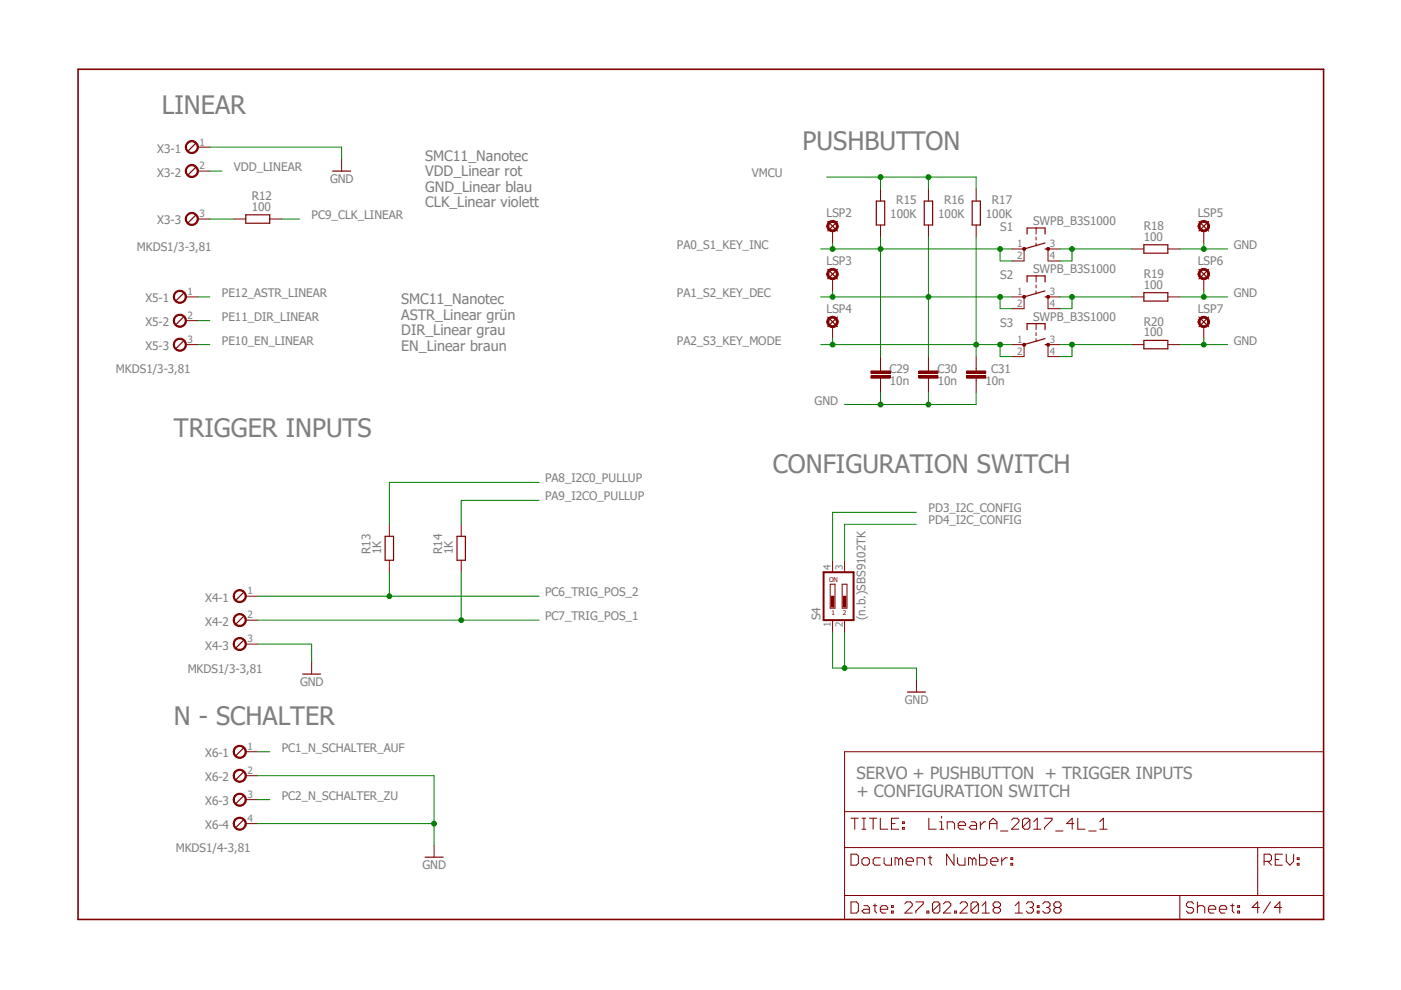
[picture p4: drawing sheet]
<svg xmlns="http://www.w3.org/2000/svg" width="297mm" height="210mm" viewBox="0 0 297 210" stroke-linecap="round" stroke-linejoin="round" font-family="sans-serif">
<path d="M16.5 14.7h264.1v180.2h-264.1z" fill="none" stroke="#7f0000" stroke-width=".34"/>
<g fill="none" stroke="#7f0000" stroke-width=".21">
<path d="M179.1 159.4h101.5v35.5h-101.5zM179.1 179.7h101.5M179.1 172.1h101.5M180.4 173.5h1.6M181.2 173.5v2.3M182.7 173.5h.9M182.7 175.8h.9M183.2 173.5v2.3M184.3 173.5h1.6M185.1 173.5v2.3M186.6 173.5v2.3h1.6M189 174.6h.8"/>
<path d="M190.5 173.5h-1.5v2.3h1.5M191.3 175.4h.4v.4h-.4zM191.3 174.2h.4v.4h-.4zM196.9 173.5v2.3h1.6M199.3 175.8h.8M199.3 174.2h.3v1.6M199.6 173.1v.4M200.8 175.8v-1.6h1.2l.4 .4v1.2M203.2 175h1.5v-.4l-.4-.4h-.8l-.3 .4v.8l.3 .4h.8M205.9 174.2h.8l.3 .4v1.2h-1.1l-.4-.4 .4-.4h1.1M207.9 174.2v1.6M209 174.2h-.4l-.7 .8"/>
<path d="M209.8 174.6h1.6M209.8 175.8v-1.6l.8-.7 .8 .7v1.6M212.1 176.2h1.6M214.5 173.9l.3-.4h.8l.4 .4v.3l-1.5 1.6h1.5M218.4 173.9l-.4-.4h-.8l-.4 .4v1.5M218.4 173.9v1.5l-.4 .4h-.8l-.4-.4M218.4 173.9l-1.6 1.5M219.2 174.2l.7-.7v2.3M219.2 175.8h1.5M221.5 173.5h1.6v.4l-1.6 1.5v.4M223.8 176.2h1.6M227.7 174.6h-1.6l1.2-1.1v2.3"/>
<path d="M228.5 173.5v2.3h1.5M230.8 176.2h1.6M233.2 175.8h1.5M233.2 174.2l.7-.7v2.3M266.7 179.7v10.2M179.1 189.9h101.5M180.4 181.1h1.2l.4 .4v1.5l-.4 .4h-1.2zM180.4 191.2h1.2l.4 .4v1.6l-.4 .4h-1.2zM182.7 182.2l.5-.3h.7l.4 .3v.8l-.4 .4h-.7l-.5-.4zM183.2 192h.7l.4 .4v1.2h-1.1l-.5-.4 .5-.4h1.1M185.1 192h.8M185.5 191.6v1.6l.4 .4"/>
<path d="M186.6 192.8h1.6v-.4l-.4-.4h-.7l-.5 .4v.8l.5 .4h.7M186.6 181.9h-1.1l-.4 .3v.8l.4 .4h1.1M187.4 181.9v1.1l.4 .4h1.2v-1.5M189 193.2h.4v.4h-.4zM189 192h.4v.4h-.4zM190.5 182.2l-.3-.3h-.4v1.5M190.5 182.2l.5-.3 .3 .3v1.2M190.5 182.2v1.2M191.9 191.6l.3-.4h.8l.4 .4v.4l-1.5 1.6h1.5M192.1 182.6h1.6v-.4l-.4-.3h-.8l-.4 .3v.8l.4 .4h.8M194.2 191.2h1.5v.4l-1.5 1.6v.4M194.4 183.4v-1.5h1.2l.4 .3v1.2"/>
<path d="M196.5 193.2h.4v.4h-.4zM196.8 181.9h.8M197.2 181.5v1.5l.4 .4M199.3 191.6v1.6l-.4 .4h-.8l-.4-.4M199.3 191.6l-.4-.4h-.8l-.4 .4v1.6M199.3 191.6l-1.6 1.6M200 191.6l.4-.4h.8l.4 .4v.4l-1.6 1.6h1.6M202.3 181.1v2.3l-1.6-2.3v2.3M202.4 193.2h.4v.4h-.4zM203 181.9v1.1l.4 .4h1.2v-1.5M203.5 191.6l.4-.4h.8l.4 .4v.4l-1.6 1.6h1.6M206.2 182.2l-.5-.3h-.3v1.5"/>
<path d="M206.2 182.2v1.2M206.2 182.2l.3-.3 .4 .3v1.2M207.4 191.6v1.6l-.4 .4h-.7l-.4-.4M207.4 191.6l-.4-.4h-.7l-.4 .4v1.6M207.4 191.6l-1.5 1.6M207.7 181.1v2.3h1.2l.4-.4v-.8l-.4-.3h-1.2M208.2 193.6h1.6M208.2 192l.8-.8v2.4M210.1 182.6h1.5v-.4l-.4-.3h-.8l-.3 .3v.8l.3 .4h.8M210.9 192.4l-.3 .4v.4l.3 .4h.8l.4-.4v-.4l-.4-.4M210.9 192.4l-.3-.4v-.4l.3-.4h.8l.4 .4v.4l-.4 .4M210.9 192.4h.8"/>
<path d="M212.4 181.9v1.5M213.6 181.9h-.5l-.7 .7M214.3 183h.4v.4h-.4zM214.3 181.9h.4v.3h-.4zM215.2 193.6h1.6M215.2 192l.8-.8v2.4M217.6 191.6l.4-.4h.7l.4 .4v.4l-.4 .4M218.4 192.4h.3M218.7 192.4l.4 .4v.4l-.4 .4h-.7l-.4-.4M219.9 193.2h.4v.4h-.4zM219.9 192h.4v.4h-.4zM221.1 191.6l.4-.4h.7l.4 .4v.4l-.4 .4"/>
<path d="M221.9 192.4h.3M222.2 192.4l.4 .4v.4l-.4 .4h-.7l-.4-.4M223.8 192.4l-.4 .4v.4l.4 .4h.8l.4-.4v-.4l-.4-.4M223.8 192.4l-.4-.4v-.4l.4-.4h.8l.4 .4v.4l-.4 .4M223.8 192.4h.8M250.1 189.9v5M253.1 191.6l-.4-.4h-.8l-.4 .4v.4l.4 .4h.8l.4 .4v.4l-.4 .4h-.8l-.4-.4M253.9 192.4l.4-.4h.7l.4 .4v1.2M253.9 191.2v2.4M256.2 192.8h1.6v-.4l-.4-.4h-.8l-.4 .4v.8l.4 .4h.8M258.5 192.8h1.6v-.4l-.4-.4h-.8l-.4 .4v.8l.4 .4h.8M260.9 192h.8"/>
<path d="M261.3 191.6v1.6l.4 .4M262.4 193.2h.4v.4h-.4zM262.4 192h.4v.4h-.4zM267 192.4h-1.5l1.2-1.2v2.4M268 182.6h1.2l.4-.4v-.7l-.4-.4h-1.2v2.3M268.8 182.6l.8 .8M269.4 191.2l-1.6 2.4M270.4 182.2h.7M271.7 192.4h-1.5l1.2-1.2v2.4M271.9 181.1h-1.5v2.3h1.5M272.7 181.1v1.5l.8 .8 .8-.8v-1.5M275 183h.4v.4h-.4z"/>
<path d="M275 181.9h.4v.3h-.4z"/>
</g>
<path d="M41.4 30.4l-1.5 1.6" fill="none" stroke="#7f0000" stroke-width=".25"/>
<path d="M39.6 30.3a1.39 1.39 0 0 1 2.2 .2 1.39 1.39 0 0 1-.7 2.1 1.39 1.39 0 0 1-1.8-1.4h.2a1.15 1.15 0 0 1 1.7-1 1.15 1.15 0 0 1 .2 1.9 1.15 1.15 0 0 1-1.8-.5l-.1-.4h-.2z" fill-rule="evenodd" fill="#7f0000"/>
<path d="M39.6 30.3a1.39 1.39 0 0 1 2.2 .2 1.39 1.39 0 0 1-.7 2.1 1.39 1.39 0 0 1-1.8-1.4h.2a1.15 1.15 0 0 1 1.7-1 1.15 1.15 0 0 1 .2 1.9 1.15 1.15 0 0 1-1.8-.5l-.1-.4h-.2zM41.9 31.2h2.6" fill="none" stroke="#7f0000" stroke-width=".21"/>
<path d="M41.4 35.5l-1.5 1.5" fill="none" stroke="#7f0000" stroke-width=".25"/>
<path d="M39.6 35.4a1.39 1.39 0 0 1 2.2 .2 1.39 1.39 0 0 1-.7 2 1.39 1.39 0 0 1-1.8-1.3h.2a1.15 1.15 0 0 1 1.7-1 1.15 1.15 0 0 1 .2 1.9 1.15 1.15 0 0 1-1.8-.5l-.1-.4h-.2z" fill-rule="evenodd" fill="#7f0000"/>
<path d="M39.6 35.4a1.39 1.39 0 0 1 2.2 .2 1.39 1.39 0 0 1-.7 2 1.39 1.39 0 0 1-1.8-1.3h.2a1.15 1.15 0 0 1 1.7-1 1.15 1.15 0 0 1 .2 1.9 1.15 1.15 0 0 1-1.8-.5l-.1-.4h-.2zM41.9 36.3h2.6" fill="none" stroke="#7f0000" stroke-width=".21"/>
<path d="M41.4 45.7l-1.5 1.5" fill="none" stroke="#7f0000" stroke-width=".25"/>
<path d="M39.6 45.6a1.39 1.39 0 0 1 2.2 .1 1.39 1.39 0 0 1-.7 2.1 1.39 1.39 0 0 1-1.8-1.4h.2a1.14 1.14 0 0 1 1.5-1.1 1.14 1.14 0 0 1 .6 1.8 1.14 1.14 0 0 1-1.8 .1l-.3-.8h-.2z" fill-rule="evenodd" fill="#7f0000"/>
<path d="M39.6 45.6a1.39 1.39 0 0 1 2.2 .1 1.39 1.39 0 0 1-.7 2.1 1.39 1.39 0 0 1-1.8-1.4h.2a1.14 1.14 0 0 1 1.5-1.1 1.14 1.14 0 0 1 .6 1.8 1.14 1.14 0 0 1-1.8 .1l-.3-.8h-.2zM41.9 46.4h2.6M49.6 46.4h2.5M57.2 46.4h2.5" fill="none" stroke="#7f0000" stroke-width=".21"/>
<path d="M52.1 45.6h5.1v1.7h-5.1zM51.6 125.6l-1.5 1.6" fill="none" stroke="#7f0000" stroke-width=".25"/>
<path d="M49.7 125.5a1.4 1.4 0 0 1 2.3 .1 1.4 1.4 0 0 1-.7 2.1 1.4 1.4 0 0 1-1.9-1.3h.3a1.15 1.15 0 0 1 1.7-1 1.15 1.15 0 0 1 .2 2 1.15 1.15 0 0 1-1.9-.6v-.4h-.3z" fill-rule="evenodd" fill="#7f0000"/>
<path d="M49.7 125.5a1.4 1.4 0 0 1 2.3 .1 1.4 1.4 0 0 1-.7 2.1 1.4 1.4 0 0 1-1.9-1.3h.3a1.15 1.15 0 0 1 1.7-1 1.15 1.15 0 0 1 .2 2 1.15 1.15 0 0 1-1.9-.6v-.4h-.3zM52.1 126.4h2.5" fill="none" stroke="#7f0000" stroke-width=".21"/>
<path d="M51.6 130.7l-1.5 1.5" fill="none" stroke="#7f0000" stroke-width=".25"/>
<path d="M49.7 130.6a1.4 1.4 0 0 1 2.3 .1 1.4 1.4 0 0 1-.7 2.1 1.4 1.4 0 0 1-1.9-1.3h.3a1.15 1.15 0 0 1 1.7-1 1.15 1.15 0 0 1 .2 1.9 1.15 1.15 0 0 1-1.9-.5v-.4h-.3z" fill-rule="evenodd" fill="#7f0000"/>
<path d="M49.7 130.6a1.4 1.4 0 0 1 2.3 .1 1.4 1.4 0 0 1-.7 2.1 1.4 1.4 0 0 1-1.9-1.3h.3a1.15 1.15 0 0 1 1.7-1 1.15 1.15 0 0 1 .2 1.9 1.15 1.15 0 0 1-1.9-.5v-.4h-.3zM52.1 131.5h2.5" fill="none" stroke="#7f0000" stroke-width=".21"/>
<path d="M51.6 135.8l-1.5 1.5" fill="none" stroke="#7f0000" stroke-width=".25"/>
<path d="M49.7 135.6a1.41 1.41 0 0 1 2.3 .1 1.41 1.41 0 0 1-.7 2.1 1.41 1.41 0 0 1-1.9-1.2h.3a1.14 1.14 0 0 1 1.5-1.1 1.14 1.14 0 0 1 .6 1.7 1.14 1.14 0 0 1-1.9 .1l-.2-.7h-.3z" fill-rule="evenodd" fill="#7f0000"/>
<path d="M217.1 52.8v2.5M219.7 48.3v1.3M219.7 50.2v.7M219.7 51.5v.7M222.2 52.8v2.5M49.7 135.6a1.41 1.41 0 0 1 2.3 .1 1.41 1.41 0 0 1-.7 2.1 1.41 1.41 0 0 1-1.9-1.2h.3a1.14 1.14 0 0 1 1.5-1.1 1.14 1.14 0 0 1 .6 1.7 1.14 1.14 0 0 1-1.9 .1l-.2-.7h-.3zM52.1 136.6h2.5M66.1 140.4v2.5" fill="none" stroke="#7f0000" stroke-width=".21"/>
<path d="M217.8 49.6v-1.3h3.8v1.3M221.6 52.8h.6M221.6 51.5l-4.5 1.3M64.2 142.9h3.8" fill="none" stroke="#7f0000" stroke-width=".25"/>
<path d="M216.9 52.5h.5v.5h-.5z" fill-rule="evenodd" fill="#7f0000"/>
<path d="M216.9 52.5h.5v.5h-.5z" fill="none" stroke="#7f0000" stroke-width=".21"/>
<path d="M222 52.5h.5v.5h-.5z" fill-rule="evenodd" fill="#7f0000"/>
<path d="M214.6 52.8h2.5M214.6 55.3h2.5M219.7 58.5v1.3M222 52.5h.5v.5h-.5zM222.2 52.8h2.5M222.2 55.3h2.5M217.1 62.9v2.5M219.7 60.4v.6M219.7 61.7v.6M222.2 62.9v2.5" fill="none" stroke="#7f0000" stroke-width=".21"/>
<path d="M217.8 59.8v-1.3h3.8v1.3M221.6 62.9h.6M221.6 61.7l-4.5 1.2" fill="none" stroke="#7f0000" stroke-width=".25"/>
<path d="M216.9 62.7h.5v.5h-.5z" fill-rule="evenodd" fill="#7f0000"/>
<path d="M216.9 62.7h.5v.5h-.5z" fill="none" stroke="#7f0000" stroke-width=".21"/>
<path d="M222 62.7h.5v.5h-.5z" fill-rule="evenodd" fill="#7f0000"/>
<path d="M214.6 62.9h2.5M214.6 65.4h2.5M217.1 73.1v2.5M219.7 68.6v1.3M219.7 70.5v.7M219.7 71.8v.6M222 62.7h.5v.5h-.5zM222.2 62.9h2.5M222.2 65.4h2.5M222.2 73.1v2.5" fill="none" stroke="#7f0000" stroke-width=".21"/>
<path d="M217.8 69.9v-1.3h3.8v1.3M221.6 73.1h.6M221.6 71.8l-4.5 1.3" fill="none" stroke="#7f0000" stroke-width=".25"/>
<path d="M216.9 72.9h.5v.4h-.5z" fill-rule="evenodd" fill="#7f0000"/>
<path d="M216.9 72.9h.5v.4h-.5z" fill="none" stroke="#7f0000" stroke-width=".21"/>
<path d="M222 72.9h.5v.4h-.5z" fill-rule="evenodd" fill="#7f0000"/>
<g fill="none" stroke="#7f0000" stroke-width=".21">
<path d="M186.7 40.1v2.5M186.7 47.7v2.5M196.8 40.1v2.5M196.8 47.7v2.5M207 40.1v2.5M207 47.7v2.5M240 52.8h2.5M247.6 52.8h2.5M207 78.1v.6M214.6 73.1h2.5M214.6 75.6h2.5M222 72.9h.5v.4h-.5z"/>
<path d="M222.2 73.1h2.5M222.2 75.6h2.5M240 73.1h2.5M240 62.9h2.5M247.6 73.1h2.5M247.6 62.9h2.5M207 80.2v.5"/>
</g>
<path d="M185.8 42.6h1.8v5.1h-1.8zM196 42.6h1.7v5.1h-1.7zM206.1 42.6h1.8v5.1h-1.8zM242.5 51.9h5.1v1.8h-5.1zM242.5 62.1h5.1v1.7h-5.1zM242.5 72.2h5.1v1.8h-5.1z" fill="none" stroke="#7f0000" stroke-width=".25"/>
<path d="M204.9 78.7h4.1v.5h-4.1z" fill-rule="evenodd" fill="#7f0000"/>
<path d="M204.9 78.7h4.1v.5h-4.1z" fill="none" stroke="#7f0000" stroke-width=".21"/>
<path d="M204.9 79.7h4.1v.5h-4.1z" fill-rule="evenodd" fill="#7f0000"/>
<path d="M196.8 78.1v.6M204.9 79.7h4.1v.5h-4.1zM207 75.6v2.5M196.8 80.2v.5M207 80.7v2.5" fill="none" stroke="#7f0000" stroke-width=".21"/>
<path d="M194.8 78.7h4.1v.5h-4.1z" fill-rule="evenodd" fill="#7f0000"/>
<path d="M194.8 78.7h4.1v.5h-4.1z" fill="none" stroke="#7f0000" stroke-width=".21"/>
<path d="M194.8 79.7h4.1v.5h-4.1z" fill-rule="evenodd" fill="#7f0000"/>
<path d="M186.7 78.1v.6M194.8 79.7h4.1v.5h-4.1zM196.8 75.6v2.5M186.7 80.2v.5M196.8 80.7v2.5" fill="none" stroke="#7f0000" stroke-width=".21"/>
<path d="M184.7 78.7h4v.5h-4z" fill-rule="evenodd" fill="#7f0000"/>
<path d="M184.7 78.7h4v.5h-4z" fill="none" stroke="#7f0000" stroke-width=".21"/>
<path d="M184.7 79.7h4v.5h-4z" fill-rule="evenodd" fill="#7f0000"/>
<path d="M72.4 33.7v2.6M184.7 79.7h4v.5h-4zM186.7 75.6v2.5M186.7 80.7v2.5M82.5 111.2v2.5M82.5 118.8v2.5M97.8 111.2v2.5M97.8 118.8v2.5M176 123.9h1v5h-1zM178.6 123.9h1v5h-1z" fill="none" stroke="#7f0000" stroke-width=".21"/>
<path d="M70.5 36.3h3.8M81.7 113.7h1.7v5.1h-1.7zM96.9 113.7h1.8v5.1h-1.8z" fill="none" stroke="#7f0000" stroke-width=".25"/>
<path d="M174.6 121.3h6.4v10.2h-6.4z" fill="none" stroke="#7f0000" stroke-width=".42"/>
<path d="M176.3 126.4h.5v2.3h-.5z" fill-rule="evenodd" fill="#7f0000"/>
<path d="M176.3 126.4h.5v2.3h-.5z" fill="none" stroke="#7f0000" stroke-width=".21"/>
<path d="M178.8 126.4h.5v2.3h-.5z" fill-rule="evenodd" fill="#7f0000"/>
<path d="M176.5 118.8v2.5M179.1 118.8v2.5M176.5 131.5v2.5M178.8 126.4h.5v2.3h-.5zM179.1 131.5v2.5M194.3 144.2v2.5" fill="none" stroke="#7f0000" stroke-width=".21"/>
<path d="M175.5 46.9l2 2.1M177.5 46.9l-2 2.1M192.4 146.7h3.8" fill="none" stroke="#7f0000" stroke-width=".25"/>
<path d="M175.6 47.1a1.22 1.22 0 0 1 2 .2 1.22 1.22 0 0 1-.7 1.8 1.22 1.22 0 0 1-1.6-1.1h.4a.81 .81 0 0 1 1.2-.7 .81 .81 0 0 1 .2 1.3 .81 .81 0 0 1-1.3-.3l-.1-.3h-.4z" fill-rule="evenodd" fill="#7f0000"/>
<path d="M175.6 47.1a1.22 1.22 0 0 1 2 .2 1.22 1.22 0 0 1-.7 1.8 1.22 1.22 0 0 1-1.6-1.1h.4a.81 .81 0 0 1 1.2-.7 .81 .81 0 0 1 .2 1.3 .81 .81 0 0 1-1.3-.3l-.1-.3h-.4zM176.5 49v2.5" fill="none" stroke="#7f0000" stroke-width=".21"/>
<path d="M175.5 57.1l2 2M177.5 57.1l-2 2" fill="none" stroke="#7f0000" stroke-width=".25"/>
<path d="M175.6 57.2a1.22 1.22 0 0 1 2 .2 1.22 1.22 0 0 1-.7 1.8 1.22 1.22 0 0 1-1.6-1.1h.4a.81 .81 0 0 1 1.2-.7 .81 .81 0 0 1 .2 1.4 .81 .81 0 0 1-1.3-.4l-.1-.3h-.4z" fill-rule="evenodd" fill="#7f0000"/>
<path d="M175.6 57.2a1.22 1.22 0 0 1 2 .2 1.22 1.22 0 0 1-.7 1.8 1.22 1.22 0 0 1-1.6-1.1h.4a.81 .81 0 0 1 1.2-.7 .81 .81 0 0 1 .2 1.4 .81 .81 0 0 1-1.3-.4l-.1-.3h-.4zM176.5 59.1v2.6" fill="none" stroke="#7f0000" stroke-width=".21"/>
<path d="M175.5 67.2l2 2.1M177.5 67.2l-2 2.1" fill="none" stroke="#7f0000" stroke-width=".25"/>
<path d="M175.6 67.4a1.21 1.21 0 0 1 2 .2 1.21 1.21 0 0 1-.8 1.8 1.21 1.21 0 0 1-1.5-1.2h.4a.81 .81 0 0 1 1.2-.6 .81 .81 0 0 1 .2 1.3 .81 .81 0 0 1-1.3-.3l-.1-.4h-.4z" fill-rule="evenodd" fill="#7f0000"/>
<path d="M175.6 67.4a1.21 1.21 0 0 1 2 .2 1.21 1.21 0 0 1-.8 1.8 1.21 1.21 0 0 1-1.5-1.2h.4a.81 .81 0 0 1 1.2-.6 .81 .81 0 0 1 .2 1.3 .81 .81 0 0 1-1.3-.3l-.1-.4h-.4zM176.5 69.3v2.5" fill="none" stroke="#7f0000" stroke-width=".21"/>
<path d="M254.2 46.9l2 2.1M256.2 46.9l-2 2.1" fill="none" stroke="#7f0000" stroke-width=".25"/>
<path d="M254.4 47.1a1.23 1.23 0 0 1 1.9 .3 1.23 1.23 0 0 1-.8 1.8 1.23 1.23 0 0 1-1.5-1.2h.4a.83 .83 0 0 1 1.2-.8 .83 .83 0 0 1 .2 1.4 .83 .83 0 0 1-1.3-.3l-.1-.3h-.4z" fill-rule="evenodd" fill="#7f0000"/>
<path d="M254.4 47.1a1.23 1.23 0 0 1 1.9 .3 1.23 1.23 0 0 1-.8 1.8 1.23 1.23 0 0 1-1.5-1.2h.4a.83 .83 0 0 1 1.2-.8 .83 .83 0 0 1 .2 1.4 .83 .83 0 0 1-1.3-.3l-.1-.3h-.4zM255.2 49v2.5" fill="none" stroke="#7f0000" stroke-width=".21"/>
<path d="M254.2 57.1l2 2M256.2 57.1l-2 2" fill="none" stroke="#7f0000" stroke-width=".25"/>
<path d="M254.4 57.2a1.23 1.23 0 0 1 1.9 .3 1.23 1.23 0 0 1-.8 1.8 1.23 1.23 0 0 1-1.5-1.2h.4a.83 .83 0 0 1 1.2-.7 .83 .83 0 0 1 .2 1.4 .83 .83 0 0 1-1.3-.4l-.1-.3h-.4z" fill-rule="evenodd" fill="#7f0000"/>
<path d="M254.4 57.2a1.23 1.23 0 0 1 1.9 .3 1.23 1.23 0 0 1-.8 1.8 1.23 1.23 0 0 1-1.5-1.2h.4a.83 .83 0 0 1 1.2-.7 .83 .83 0 0 1 .2 1.4 .83 .83 0 0 1-1.3-.4l-.1-.3h-.4zM255.2 59.1v2.6" fill="none" stroke="#7f0000" stroke-width=".21"/>
<path d="M254.2 67.2l2 2.1M256.2 67.2l-2 2.1" fill="none" stroke="#7f0000" stroke-width=".25"/>
<path d="M254.4 67.4a1.22 1.22 0 0 1 1.9 .3 1.22 1.22 0 0 1-.8 1.8 1.22 1.22 0 0 1-1.5-1.3h.4a.83 .83 0 0 1 1.2-.6 .83 .83 0 0 1 .2 1.3 .83 .83 0 0 1-1.3-.3l-.1-.4h-.4z" fill-rule="evenodd" fill="#7f0000"/>
<path d="M254.4 67.4a1.22 1.22 0 0 1 1.9 .3 1.22 1.22 0 0 1-.8 1.8 1.22 1.22 0 0 1-1.5-1.3h.4a.83 .83 0 0 1 1.2-.6 .83 .83 0 0 1 .2 1.3 .83 .83 0 0 1-1.3-.3l-.1-.4h-.4zM255.2 69.3v2.5" fill="none" stroke="#7f0000" stroke-width=".21"/>
<path d="M38.9 62.2l-1.5 1.5" fill="none" stroke="#7f0000" stroke-width=".25"/>
<path d="M37.1 62a1.4 1.4 0 0 1 2.2 .2 1.4 1.4 0 0 1-.8 2.1 1.4 1.4 0 0 1-1.8-1.4h.3a1.16 1.16 0 0 1 1.7-.9 1.16 1.16 0 0 1 .2 1.9 1.16 1.16 0 0 1-1.9-.6v-.4h-.3z" fill-rule="evenodd" fill="#7f0000"/>
<path d="M37.1 62a1.4 1.4 0 0 1 2.2 .2 1.4 1.4 0 0 1-.8 2.1 1.4 1.4 0 0 1-1.8-1.4h.3a1.16 1.16 0 0 1 1.7-.9 1.16 1.16 0 0 1 .2 1.9 1.16 1.16 0 0 1-1.9-.6v-.4h-.3zM39.4 62.9h2.5" fill="none" stroke="#7f0000" stroke-width=".21"/>
<path d="M38.9 67.2l-1.5 1.5" fill="none" stroke="#7f0000" stroke-width=".25"/>
<path d="M37.1 67.1a1.4 1.4 0 0 1 2.2 .2 1.4 1.4 0 0 1-.8 2.1 1.4 1.4 0 0 1-1.8-1.4h.3a1.15 1.15 0 0 1 1.7-.9 1.15 1.15 0 0 1 .2 1.9 1.15 1.15 0 0 1-1.9-.6v-.4h-.3z" fill-rule="evenodd" fill="#7f0000"/>
<path d="M37.1 67.1a1.4 1.4 0 0 1 2.2 .2 1.4 1.4 0 0 1-.8 2.1 1.4 1.4 0 0 1-1.8-1.4h.3a1.15 1.15 0 0 1 1.7-.9 1.15 1.15 0 0 1 .2 1.9 1.15 1.15 0 0 1-1.9-.6v-.4h-.3zM39.4 68h2.5" fill="none" stroke="#7f0000" stroke-width=".21"/>
<path d="M38.9 72.3l-1.5 1.5" fill="none" stroke="#7f0000" stroke-width=".25"/>
<path d="M37.1 72.2a1.4 1.4 0 0 1 2.2 .1 1.4 1.4 0 0 1-.8 2.1 1.4 1.4 0 0 1-1.8-1.3h.3a1.15 1.15 0 0 1 1.7-1 1.15 1.15 0 0 1 .2 2 1.15 1.15 0 0 1-1.9-.6v-.4h-.3z" fill-rule="evenodd" fill="#7f0000"/>
<path d="M37.1 72.2a1.4 1.4 0 0 1 2.2 .1 1.4 1.4 0 0 1-.8 2.1 1.4 1.4 0 0 1-1.8-1.3h.3a1.15 1.15 0 0 1 1.7-1 1.15 1.15 0 0 1 .2 2 1.15 1.15 0 0 1-1.9-.6v-.4h-.3zM39.4 73.1h2.5" fill="none" stroke="#7f0000" stroke-width=".21"/>
<path d="M51.6 158.6l-1.5 1.5" fill="none" stroke="#7f0000" stroke-width=".25"/>
<path d="M49.7 158.5a1.41 1.41 0 0 1 2.3 .1 1.41 1.41 0 0 1-.7 2.1 1.41 1.41 0 0 1-1.9-1.3h.3a1.15 1.15 0 0 1 1.7-.9 1.15 1.15 0 0 1 .2 1.9 1.15 1.15 0 0 1-1.9-.6v-.4h-.3z" fill-rule="evenodd" fill="#7f0000"/>
<path d="M49.7 158.5a1.41 1.41 0 0 1 2.3 .1 1.41 1.41 0 0 1-.7 2.1 1.41 1.41 0 0 1-1.9-1.3h.3a1.15 1.15 0 0 1 1.7-.9 1.15 1.15 0 0 1 .2 1.9 1.15 1.15 0 0 1-1.9-.6v-.4h-.3zM52.1 159.4h2.5" fill="none" stroke="#7f0000" stroke-width=".21"/>
<path d="M51.6 163.7l-1.5 1.5" fill="none" stroke="#7f0000" stroke-width=".25"/>
<path d="M49.7 163.6a1.41 1.41 0 0 1 2.3 0 1.41 1.41 0 0 1-.7 2.2 1.41 1.41 0 0 1-1.9-1.3h.3a1.15 1.15 0 0 1 1.7-1 1.15 1.15 0 0 1 .2 2 1.15 1.15 0 0 1-1.9-.6v-.4h-.3z" fill-rule="evenodd" fill="#7f0000"/>
<path d="M49.7 163.6a1.41 1.41 0 0 1 2.3 0 1.41 1.41 0 0 1-.7 2.2 1.41 1.41 0 0 1-1.9-1.3h.3a1.15 1.15 0 0 1 1.7-1 1.15 1.15 0 0 1 .2 2 1.15 1.15 0 0 1-1.9-.6v-.4h-.3zM52.1 164.5h2.5" fill="none" stroke="#7f0000" stroke-width=".21"/>
<path d="M51.6 168.8l-1.5 1.5" fill="none" stroke="#7f0000" stroke-width=".25"/>
<path d="M49.7 168.7a1.41 1.41 0 0 1 2.3 0 1.41 1.41 0 0 1-.7 2.2 1.41 1.41 0 0 1-1.9-1.4h.3a1.15 1.15 0 0 1 1.7-.9 1.15 1.15 0 0 1 .2 1.9 1.15 1.15 0 0 1-1.9-.5v-.5h-.3z" fill-rule="evenodd" fill="#7f0000"/>
<path d="M49.7 168.7a1.41 1.41 0 0 1 2.3 0 1.41 1.41 0 0 1-.7 2.2 1.41 1.41 0 0 1-1.9-1.4h.3a1.15 1.15 0 0 1 1.7-.9 1.15 1.15 0 0 1 .2 1.9 1.15 1.15 0 0 1-1.9-.5v-.5h-.3zM52.1 169.5h2.5" fill="none" stroke="#7f0000" stroke-width=".21"/>
<path d="M51.6 173.9l-1.5 1.5" fill="none" stroke="#7f0000" stroke-width=".25"/>
<path d="M49.7 173.7a1.41 1.41 0 0 1 2.3 .1 1.41 1.41 0 0 1-.7 2.1 1.41 1.41 0 0 1-1.9-1.3h.3a1.15 1.15 0 0 1 1.7-.9 1.15 1.15 0 0 1 .2 1.9 1.15 1.15 0 0 1-1.9-.6v-.4h-.3z" fill-rule="evenodd" fill="#7f0000"/>
<path d="M49.7 173.7a1.41 1.41 0 0 1 2.3 .1 1.41 1.41 0 0 1-.7 2.1 1.41 1.41 0 0 1-1.9-1.3h.3a1.15 1.15 0 0 1 1.7-.9 1.15 1.15 0 0 1 .2 1.9 1.15 1.15 0 0 1-1.9-.6v-.4h-.3zM52.1 174.6h2.5M92 179.2v2.5" fill="none" stroke="#7f0000" stroke-width=".21"/>
<path d="M90.1 181.7h3.8" fill="none" stroke="#7f0000" stroke-width=".25"/>
<path d="M250.1 62.9h10.2M255.2 61.7v1.2M54.6 136.6h11.5v3.8" fill="none" stroke="#007f00" stroke-width=".21"/>
<circle cx="255.2" cy="62.9" r=".51" fill="#007f00"/>
<g fill="none" stroke="#007f00" stroke-width=".21">
<path d="M250.1 73.1h10.2M255.2 71.8v1.3"/>
<circle cx="255.2" cy="62.9" r=".51"/>
</g>
<circle cx="255.2" cy="73.1" r=".51" fill="#007f00"/>
<g fill="none" stroke="#007f00" stroke-width=".21">
<path d="M196.8 83.2v2.6M207 83.2v2.6h-20.3"/>
<circle cx="255.2" cy="73.1" r=".51"/>
</g>
<circle cx="196.8" cy="85.8" r=".51" fill="#007f00"/>
<g fill="none" stroke="#007f00" stroke-width=".21">
<path d="M186.7 83.2v2.6h-7.6"/>
<circle cx="196.8" cy="85.8" r=".51"/>
</g>
<circle cx="186.7" cy="85.8" r=".51" fill="#007f00"/>
<g fill="none" stroke="#007f00" stroke-width=".21">
<path d="M44.5 31.2h27.9v2.5M176.5 134v7.6h17.8v2.6M179.1 134v7.6"/>
<circle cx="186.7" cy="85.8" r=".51"/>
</g>
<circle cx="179.1" cy="141.6" r=".51" fill="#007f00"/>
<g fill="none" stroke="#007f00" stroke-width=".21">
<path d="M250.1 52.8h10.2M255.2 51.5v1.3"/>
<circle cx="179.1" cy="141.6" r=".51"/>
</g>
<circle cx="255.2" cy="52.8" r=".51" fill="#007f00"/>
<g fill="none" stroke="#007f00" stroke-width=".21">
<path d="M54.6 174.6h37.4M54.6 164.5h37.4v14.7"/>
<circle cx="255.2" cy="52.8" r=".51"/>
</g>
<circle cx="92" cy="174.6" r=".51" fill="#007f00"/>
<g fill="none" stroke="#007f00" stroke-width=".21">
<path d="M44.5 46.4h5.1M174 52.8h40.6M186.7 50.2v25.4M212 52.8v2.5h2.6"/>
<circle cx="92" cy="174.6" r=".51"/>
</g>
<circle cx="212" cy="52.8" r=".51" fill="#007f00"/>
<circle cx="212" cy="52.8" r=".51" fill="none" stroke="#007f00" stroke-width=".21"/>
<circle cx="186.7" cy="52.8" r=".51" fill="#007f00"/>
<g fill="none" stroke="#007f00" stroke-width=".21">
<path d="M176.5 51.5v1.3"/>
<circle cx="186.7" cy="52.8" r=".51"/>
</g>
<circle cx="176.5" cy="52.8" r=".51" fill="#007f00"/>
<g fill="none" stroke="#007f00" stroke-width=".21">
<path d="M196.8 50.2v25.4M174 62.9h40.6M212 62.9v2.5h2.6"/>
<circle cx="176.5" cy="52.8" r=".51"/>
</g>
<circle cx="212" cy="62.9" r=".51" fill="#007f00"/>
<circle cx="212" cy="62.9" r=".51" fill="none" stroke="#007f00" stroke-width=".21"/>
<circle cx="196.8" cy="62.9" r=".51" fill="#007f00"/>
<g fill="none" stroke="#007f00" stroke-width=".21">
<path d="M176.5 61.7v1.2"/>
<circle cx="196.8" cy="62.9" r=".51"/>
</g>
<circle cx="176.5" cy="62.9" r=".51" fill="#007f00"/>
<g fill="none" stroke="#007f00" stroke-width=".21">
<path d="M175.3 37.5h21.5v2.6M186.7 37.5v2.6"/>
<circle cx="176.5" cy="62.9" r=".51"/>
</g>
<circle cx="186.7" cy="37.5" r=".51" fill="#007f00"/>
<g fill="none" stroke="#007f00" stroke-width=".21">
<path d="M196.8 37.5h10.2v2.6"/>
<circle cx="186.7" cy="37.5" r=".51"/>
</g>
<circle cx="196.8" cy="37.5" r=".51" fill="#007f00"/>
<g fill="none" stroke="#007f00" stroke-width=".21">
<path d="M224.7 52.8h15.3M227.3 52.8v2.5h-2.6"/>
<circle cx="196.8" cy="37.5" r=".51"/>
</g>
<circle cx="227.3" cy="52.8" r=".51" fill="#007f00"/>
<g fill="none" stroke="#007f00" stroke-width=".21">
<path d="M224.7 62.9h15.3M227.3 62.9v2.5h-2.6"/>
<circle cx="227.3" cy="52.8" r=".51"/>
</g>
<circle cx="227.3" cy="62.9" r=".51" fill="#007f00"/>
<g fill="none" stroke="#007f00" stroke-width=".21">
<path d="M224.7 73.1h15.3M227.3 73.1v2.5h-2.6"/>
<circle cx="227.3" cy="62.9" r=".51"/>
</g>
<circle cx="227.3" cy="73.1" r=".51" fill="#007f00"/>
<g fill="none" stroke="#007f00" stroke-width=".21">
<path d="M54.6 126.4h59.7M82.5 121.3v5.1"/>
<circle cx="227.3" cy="73.1" r=".51"/>
</g>
<circle cx="82.5" cy="126.4" r=".51" fill="#007f00"/>
<g fill="none" stroke="#007f00" stroke-width=".21">
<path d="M54.6 131.5h59.7M97.8 121.3v10.2"/>
<circle cx="82.5" cy="126.4" r=".51"/>
</g>
<circle cx="97.8" cy="131.5" r=".51" fill="#007f00"/>
<g fill="none" stroke="#007f00" stroke-width=".21">
<path d="M207 50.2v25.4M176.5 73.1h38.1"/>
<circle cx="97.8" cy="131.5" r=".51"/>
</g>
<circle cx="207" cy="73.1" r=".51" fill="#007f00"/>
<g fill="none" stroke="#007f00" stroke-width=".21">
<path d="M174 73.1h2.5M212 73.1v2.5h2.6"/>
<circle cx="207" cy="73.1" r=".51"/>
</g>
<circle cx="212" cy="73.1" r=".51" fill="#007f00"/>
<g fill="none" stroke="#007f00" stroke-width=".21">
<path d="M176.5 71.8v1.3"/>
<circle cx="212" cy="73.1" r=".51"/>
</g>
<circle cx="176.5" cy="73.1" r=".51" fill="#007f00"/>
<g fill="none" stroke="#007f00" stroke-width=".21">
<path d="M44.5 36.3h2.5M59.7 46.4h3.8M41.9 68h2.6M41.9 62.9h2.6M41.9 73.1h2.6M114.3 102.3h-31.8v8.9M114.3 106.1h-16.5v5.1M194.3 108.6h-17.8v10.2M194.3 111.2h-15.2v7.6M54.6 159.4h2.6M54.6 169.5h2.6"/>
<circle cx="176.5" cy="73.1" r=".51"/>
</g>
<g font-size="5.4" fill="#7f7f7f">
<text x="34.3" y="24.2">LINEAR</text>
<text x="170.2" y="31.8">PUSHBUTTON</text>
<text x="36.9" y="92.8">TRIGGER INPUTS</text>
<text x="163.8" y="100.4">CONFIGURATION SWITCH</text>
<text x="36.9" y="153.7">N - SCHALTER</text>
</g>
<g font-size="3.6" fill="#7f7f7f">
<text x="181.6" y="165.1">SERVO + PUSHBUTTON + TRIGGER INPUTS</text>
<text x="181.6" y="168.9">+ CONFIGURATION SWITCH</text>
</g>
<g font-size="3" fill="#7f7f7f">
<text x="90.2" y="34.1">SMC11_Nanotec</text>
<text x="90.2" y="37.4">VDD_Linear rot</text>
<text x="90.2" y="40.6">GND_Linear blau</text>
<text x="90.2" y="43.9">CLK_Linear violett</text>
<text x="85.1" y="64.6">SMC11_Nanotec</text>
<text x="85.1" y="67.8">ASTR_Linear grün</text>
<text x="85.1" y="71.1">DIR_Linear grau</text>
<text x="85.1" y="74.3">EN_Linear braun</text>
</g>
<g font-size="2.5" fill="#7f7f7f">
<text x="33.4" y="32.3">X3-1</text>
<text x="33.4" y="37.4">X3-2</text>
<text x="49.6" y="36.3">VDD_LINEAR</text>
<text x="70" y="38.8">GND</text>
<text x="159.4" y="37.5">VMCU</text>
<text x="33.4" y="47.6">X3-3</text>
<text x="53.4" y="44.7">100</text>
<text x="53.4" y="42.4">R12</text>
<text x="66.1" y="46.4">PC9_CLK_LINEAR</text>
<text x="175.3" y="46.1">LSP2</text>
<text x="188.8" y="46.2">100K</text>
<text x="190" y="43.3">R15</text>
<text x="198.9" y="46.2">100K</text>
<text x="200.2" y="43.3">R16</text>
<text x="209" y="46.2">100K</text>
<text x="210.3" y="43.3">R17</text>
<text x="219" y="47.7">SWPB_B3S1000</text>
<text x="254" y="46.1">LSP5</text>
<text x="29" y="53.2">MKDS1/3-3,81</text>
<text x="143.5" y="52.8">PA0_S1_KEY_INC</text>
<text x="212" y="49">S1</text>
<text x="242.5" y="51">100</text>
<text x="242.5" y="48.7">R18</text>
<text x="261.6" y="52.8">GND</text>
<text x="175.3" y="56.2">LSP3</text>
<text x="212" y="59.1">S2</text>
<text x="219" y="57.9">SWPB_B3S1000</text>
<text x="242.5" y="58.9">R19</text>
<text x="254" y="56.2">LSP6</text>
<text x="30.8" y="64.1">X5-1</text>
<text x="47" y="62.9">PE12_ASTR_LINEAR</text>
<text x="143.5" y="62.9">PA1_S2_KEY_DEC</text>
<text x="242.5" y="61.2">100</text>
<text x="261.6" y="62.9">GND</text>
<text x="30.8" y="69.2">X5-2</text>
<text x="47" y="68">PE11_DIR_LINEAR</text>
<text x="175.3" y="66.4">LSP4</text>
<text x="212" y="69.3">S3</text>
<text x="219" y="68">SWPB_B3S1000</text>
<text x="242.5" y="71.3">100</text>
<text x="242.5" y="69">R20</text>
<text x="254" y="66.4">LSP7</text>
<text x="30.8" y="74.2">X5-3</text>
<text x="47" y="73.1">PE10_EN_LINEAR</text>
<text x="143.5" y="73.1">PA2_S3_KEY_MODE</text>
<text x="261.6" y="73.1">GND</text>
<text x="24.6" y="79.2">MKDS1/3-3,81</text>
<text x="188.6" y="79">C29</text>
<text x="188.7" y="81.6">10n</text>
<text x="198.8" y="79">C30</text>
<text x="198.8" y="81.6">10n</text>
<text x="209" y="81.6">10n</text>
<text x="210.1" y="79">C31</text>
<text x="172.7" y="85.8">GND</text>
<text x="115.6" y="102.3">PA8_I2C0_PULLUP</text>
<text x="115.6" y="106.1">PA9_I2CO_PULLUP</text>
<text x="196.8" y="108.6">PD3_I2C_CONFIG</text>
<text x="196.8" y="111.2">PD4_I2C_CONFIG</text>
<text x="78.5" y="117.5" transform="rotate(-90 78.5 117.5)">R13</text>
<text x="80.8" y="117.5" transform="rotate(-90 80.8 117.5)">1K</text>
<text x="93.8" y="117.5" transform="rotate(-90 93.8 117.5)">R14</text>
<text x="96" y="117.5" transform="rotate(-90 96 117.5)">1K</text>
<text x="43.5" y="127.6">X4-1</text>
<text x="115.6" y="126.4">PC6_TRIG_POS_2</text>
<text x="115.6" y="131.5">PC7_TRIG_POS_1</text>
<text x="174" y="131.5" transform="rotate(-90 174 131.5)">S4</text>
<text x="183.5" y="131.5" transform="rotate(-90 183.5 131.5)">(n.b.)SBS9102TK</text>
<text x="43.5" y="132.6">X4-2</text>
<text x="43.5" y="137.7">X4-3</text>
<text x="39.8" y="142.7">MKDS1/3-3,81</text>
<text x="63.6" y="145.5">GND</text>
<text x="191.9" y="149.3">GND</text>
<text x="43.5" y="160.5">X6-1</text>
<text x="59.7" y="159.4">PC1_N_SCHALTER_AUF</text>
<text x="43.5" y="165.6">X6-2</text>
<text x="43.5" y="170.7">X6-3</text>
<text x="59.7" y="169.5">PC2_N_SCHALTER_ZU</text>
<text x="43.5" y="175.8">X6-4</text>
<text x="37.3" y="180.7">MKDS1/4-3,81</text>
<text x="89.6" y="184.3">GND</text>
</g>
<g font-size="2.1" fill="#7f7f7f">
<text x="42.3" y="30.9">1</text>
<text x="42.3" y="35.9">2</text>
<text x="42.3" y="46.1">3</text>
<text x="215.6" y="52.4">1</text>
<text x="222.6" y="52.4">3</text>
<text x="215.6" y="54.9">2</text>
<text x="222.6" y="54.9">4</text>
<text x="39.7" y="62.6">1</text>
<text x="215.6" y="62.6">1</text>
<text x="215.6" y="65.1">2</text>
<text x="222.6" y="65.1">4</text>
<text x="222.6" y="62.6">3</text>
<text x="39.7" y="67.6">2</text>
<text x="39.7" y="72.7">3</text>
<text x="215.6" y="72.7">1</text>
<text x="215.6" y="75.3">2</text>
<text x="222.6" y="75.3">4</text>
<text x="222.6" y="72.7">3</text>
<text x="176.1" y="120.9" transform="rotate(-90 176.1 120.9)">4</text>
<text x="178.7" y="120.9" transform="rotate(-90 178.7 120.9)">3</text>
<text x="52.4" y="126">1</text>
<text x="52.4" y="131.1">2</text>
<text x="52.4" y="136.2">3</text>
<text x="176.1" y="133" transform="rotate(-90 176.1 133)">1</text>
<text x="178.7" y="133" transform="rotate(-90 178.7 133)">2</text>
<text x="52.4" y="159">1</text>
<text x="52.4" y="164.1">2</text>
<text x="52.4" y="169.2">3</text>
<text x="52.4" y="174.3">4</text>
</g>
<g font-size="1.4" fill="#7f0000">
<text x="175.8" y="123.4">ON</text>
<text x="176.3" y="130.5">1</text>
<text x="178.7" y="130.5">2</text>
</g>
</svg>
